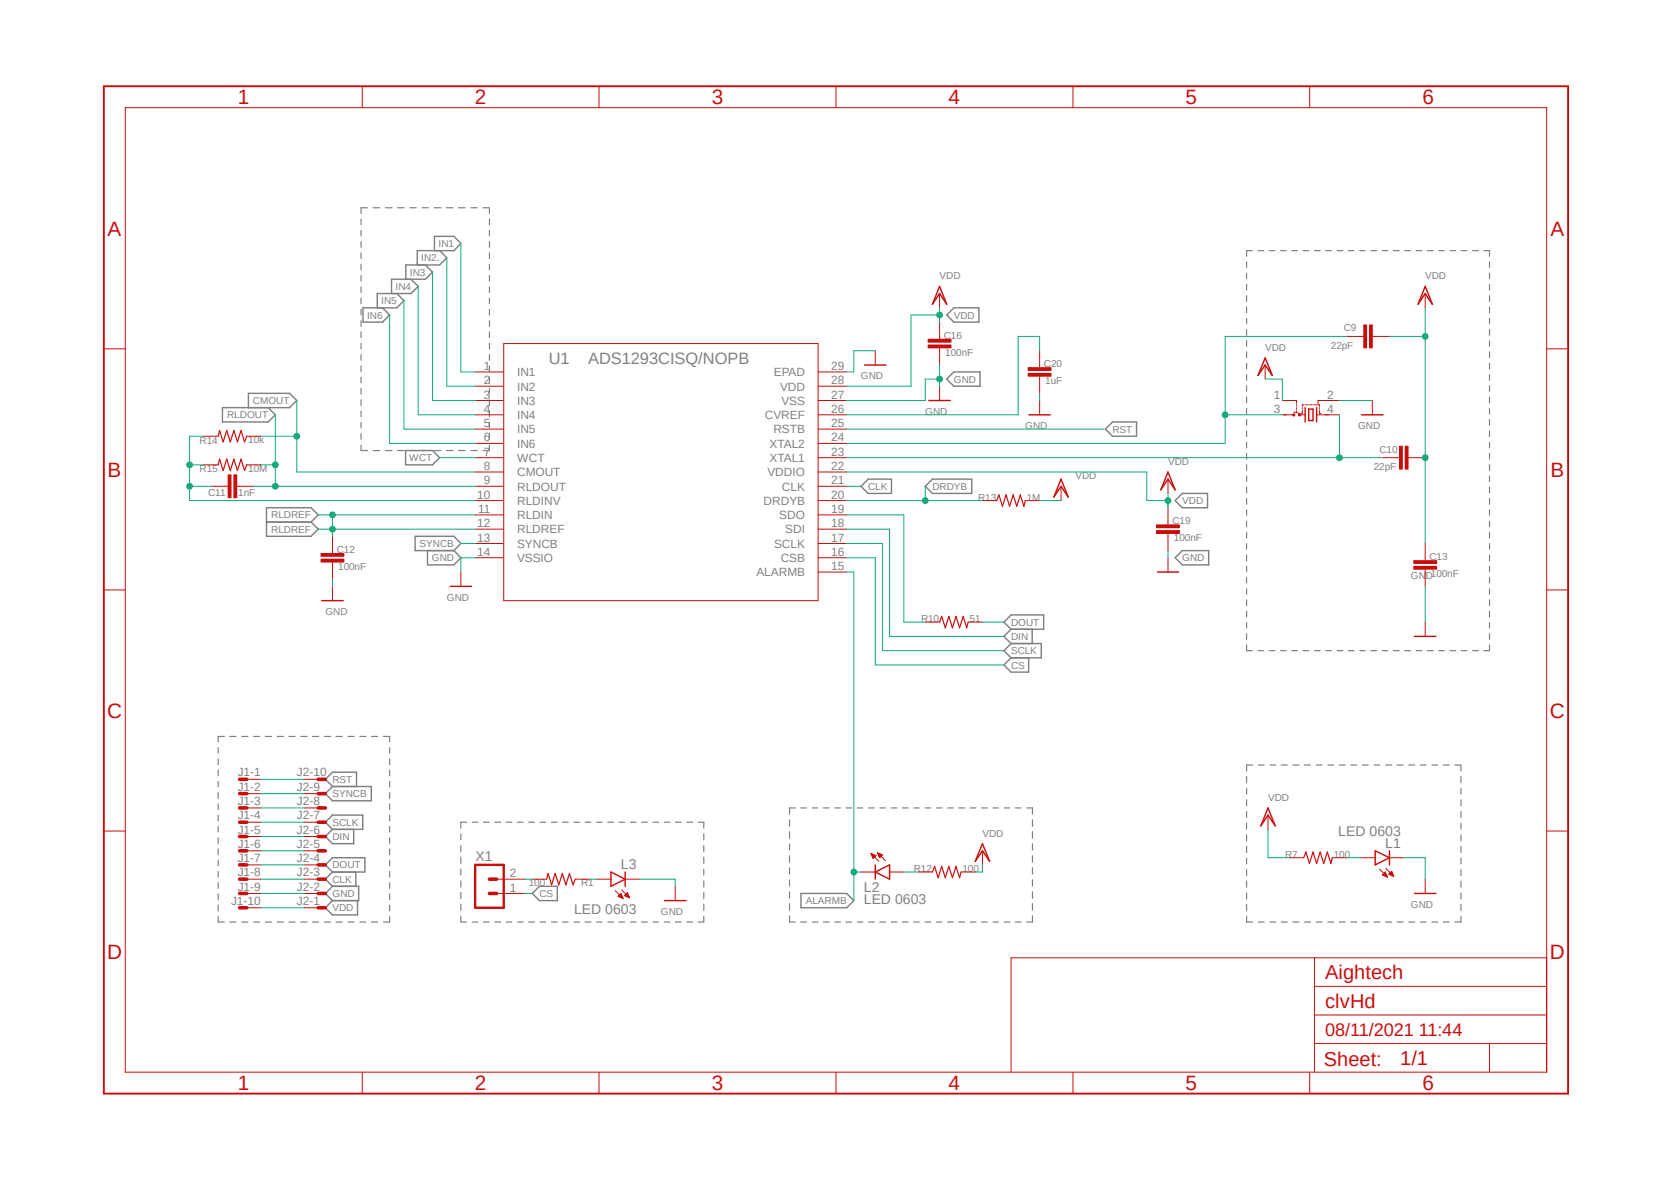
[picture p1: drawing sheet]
<svg xmlns="http://www.w3.org/2000/svg" width="297mm" height="210mm" viewBox="0 0 297 210" stroke-linecap="round" stroke-linejoin="round" font-family="sans-serif">
<path d="M17.9 15l261.2 179.9M279.1 15l-261.2 179.9" fill="none" stroke="#fff" stroke-width=".18"/>
<g fill="none" stroke="#808080" stroke-width=".21">
<path d="M64.2 38.9v1M65.3 36.9h-1.1v1M66.3 36.9h1.2M68.5 36.9h1.2M70.7 36.9h1.1M72.9 36.9h1.1M75 36.9h1.2M77.2 36.9h1.2M79.3 36.9h1.2M81.5 36.9h1.2M83.7 36.9h1.1M85.9 36.9h1.1v1"/>
<path d="M87 38.9v1M64.2 40.9v1M64.2 42.9v1M64.2 44.9v1M64.2 46.9v1.1M64.2 48.9v1.1M64.2 51v1M64.2 53v1M64.2 55v1M64.2 57v1M64.2 59v1M87 40.9v1"/>
<path d="M87 42.9v1M87 44.9v1M87 46.9v1.1M87 48.9v1.1M87 51v1M87 53v1M87 55v1M87 57v1M87 59v1M221.6 46.5v1M221.6 48.5v1M221.6 50.5v1"/>
<path d="M221.6 52.5v1.1M221.6 54.5v1M221.6 56.6v.9M221.6 58.5v1.1M222.6 44.5h-1v1M223.6 44.5h1M225.6 44.5h1M227.6 44.5h1M229.6 44.5h1M231.6 44.5h1M233.6 44.5h1.1M235.6 44.5h1"/>
<path d="M237.7 44.5h1M239.6 44.5h1.1M241.7 44.5h1M243.7 44.5h1M245.7 44.5h1M247.7 44.5h1M249.7 44.5h1M251.7 44.5h1M253.7 44.5h1M255.7 44.5h1M257.7 44.5h1M259.7 44.5h1"/>
<path d="M261.7 44.5h1.1M263.7 44.5h1.1v1M264.8 46.5v1M264.8 48.5v1M264.8 50.5v1M264.8 52.5v1.1M264.8 54.5v1M264.8 56.6v.9M264.8 58.5v1.1M64.2 61v1M64.2 63v1M64.2 65v1"/>
<path d="M64.2 67v1M64.2 69v1M64.2 71v1.1M64.2 73v1M64.2 75.1v.9M64.2 77v1.1M64.2 79.1v1h1.1M87 61v1M87 63v1M87 65v1M87 67v1M87 69v1"/>
<path d="M87 71v1.1M87 73v1M87 75.1v.9M87 77v1.1M87 79.1v1h-1.1M221.6 60.5v1.1M221.6 62.5v1M221.6 64.6v.9M221.6 66.5v1.1M221.6 68.5v1.1M221.6 70.6v.9M221.6 72.6v1"/>
<path d="M221.6 74.5v1.1M221.6 76.6v1M221.6 78.6v1M264.8 60.5v1.1M264.8 62.5v1M264.8 64.6v.9M264.8 66.5v1.1M264.8 68.5v1.1M264.8 70.6v.9M264.8 72.6v1M264.8 74.5v1.1M264.8 76.6v1"/>
<path d="M264.8 78.6v1M66.3 80.1h1.2M68.5 80.1h1.2M70.7 80.1h1.1M72.9 80.1h1.1M75 80.1h1.2M77.2 80.1h1.2M79.3 80.1h1.2M81.5 80.1h1.2M83.7 80.1h1.1M221.6 80.6v1M221.6 82.5v1.1"/>
<path d="M221.6 84.6v1M221.6 86.6v1M221.6 88.6v1M221.6 90.6v1M221.6 92.6v1M221.6 94.6v1M221.6 96.6v1M221.6 98.6v1M264.8 80.6v1M264.8 82.5v1.1M264.8 84.6v1M264.8 86.6v1"/>
<path d="M264.8 88.6v1M264.8 90.6v1M264.8 92.6v1M264.8 94.6v1M264.8 96.6v1M264.8 98.6v1M221.6 100.6v1M221.6 102.6v1M221.6 104.6v1M221.6 106.6v1M221.6 108.6v1M221.6 110.6v1"/>
<path d="M221.6 112.6v1M221.6 114.6v1h1M223.6 115.6h1M225.6 115.6h1M227.6 115.6h1M229.6 115.6h1M231.6 115.6h1M233.6 115.6h1.1M235.6 115.6h1M237.7 115.6h1M239.6 115.6h1.1M241.7 115.6h1"/>
<path d="M243.7 115.6h1M245.7 115.6h1M247.7 115.6h1M249.7 115.6h1M251.7 115.6h1M253.7 115.6h1M255.7 115.6h1M257.7 115.6h1M259.7 115.6h1M261.7 115.6h1.1M264.8 100.6v1M264.8 102.6v1"/>
<path d="M264.8 104.6v1M264.8 106.6v1M264.8 108.6v1M264.8 110.6v1M264.8 112.6v1M264.8 114.6v1h-1.1M38.8 132.8v1.1M38.8 134.8v1M38.8 136.8v1M38.8 138.9v.9M39.9 130.9h-1.1v.9M40.9 130.9h1.1"/>
<path d="M43 130.9h1.1M45.1 130.9h1M47.2 130.9h1.1M49.3 130.9h1.1M51.4 130.9h1.1M53.5 130.9h1.1M55.5 130.9h1.1M57.7 130.9h1.1M59.7 130.9h1.1M61.8 130.9h1.1M64 130.9h1M66 130.9h1.1"/>
<path d="M68.2 130.9h1.1v.9M69.3 132.8v1.1M69.3 134.8v1M69.3 136.8v1M69.3 138.9v.9M221.6 138v1.1M222.6 135.9h-1v1.1M223.6 135.9h1.1M225.7 135.9h1.1M227.8 135.9h1M229.8 135.9h1.1M231.9 135.9h1"/>
<path d="M233.9 135.9h1.1M236 135.9h1.1M238 135.9h1.1M240.1 135.9h1.1M242.1 135.9h1.1M244.2 135.9h1.1M246.3 135.9h1.1M248.3 135.9h1.1M250.4 135.9h1.1M252.4 135.9h1.1M254.5 135.9h1.1M256.5 135.9h1.1"/>
<path d="M258.6 135.9h1.1v1.1M259.7 138v1.1M38.8 140.8v1.1M38.8 142.8v1M38.8 144.8v1M38.8 146.9v.9M38.8 148.8v1.1M38.8 150.8v1M38.8 152.8v1M38.8 154.9v.9M38.8 156.8v1.1M38.8 158.8v1.1"/>
<path d="M69.3 140.8v1.1M69.3 142.8v1M69.3 144.8v1M69.3 146.9v.9M69.3 148.8v1.1M69.3 150.8v1M69.3 152.8v1M69.3 154.9v.9M69.3 156.8v1.1M69.3 158.8v1.1M81.9 148.2v1M81.9 150.2v1.1"/>
<path d="M81.9 152.3v1.1M81.9 154.4v1.1M81.9 156.5v1.1M81.9 158.6v1.1M82.9 146.1h-1v1.1M83.9 146.1h1.1M85.9 146.1h1.1M88 146.1h1M90 146.1h1M92 146.1h1M94 146.1h1M96 146.1h1"/>
<path d="M98 146.1h1M100 146.1h1M102 146.1h1M104 146.1h1M106 146.1h1M108 146.1h1.1M110 146.1h1M112.1 146.1h1M114 146.1h1.1M116.1 146.1h1M118.1 146.1h1M120.1 146.1h1"/>
<path d="M122.1 146.1h1M124.1 146.1h1v1.1M125.1 148.2v1M125.1 150.2v1.1M125.1 152.3v1.1M125.1 154.4v1.1M125.1 156.5v1.1M125.1 158.6v1.1M140.3 145.7v1.1M140.3 147.8v1.1M140.3 149.9v1.1M140.3 152.1v1.1"/>
<path d="M140.3 154.2v1.1M140.3 156.3v1.1M140.3 158.5v1.1M141.4 143.6h-1.1v1.1M142.3 143.6h1M144.4 143.6h1M146.3 143.6h1.1M148.4 143.6h1M150.4 143.6h1M152.4 143.6h1M154.4 143.6h1M156.4 143.6h1"/>
<path d="M158.4 143.6h1M160.4 143.6h1M162.4 143.6h1M164.4 143.6h1M166.5 143.6h.9M168.4 143.6h1.1M170.4 143.6h1M172.5 143.6h1M174.5 143.6h1M176.5 143.6h1M178.5 143.6h1M180.5 143.6h1"/>
<path d="M182.5 143.6h1v1.1M183.5 145.7v1.1M183.5 147.8v1.1M183.5 149.9v1.1M183.5 152.1v1.1M183.5 154.2v1.1M183.5 156.3v1.1M183.5 158.5v1.1M221.6 140v1.1M221.6 142.1v1.1M221.6 144.2v1M221.6 146.3v1"/>
<path d="M221.6 148.3v1.1M221.6 150.4v1.1M221.6 152.4v1.1M221.6 154.5v1.1M221.6 156.6v1M221.6 158.7v1M259.7 140v1.1M259.7 142.1v1.1M259.7 144.2v1M259.7 146.3v1M259.7 148.3v1.1M259.7 150.4v1.1"/>
<path d="M259.7 152.4v1.1M259.7 154.5v1.1M259.7 156.6v1M259.7 158.7v1M38.8 162.9v.9h1.1M38.8 160.8v1M40.9 163.8h1.1M43 163.8h1.1M45.1 163.8h1M47.2 163.8h1.1M49.3 163.8h1.1M51.4 163.8h1.1"/>
<path d="M53.5 163.8h1.1M55.5 163.8h1.1M57.7 163.8h1.1M59.7 163.8h1.1M61.8 163.8h1.1M64 163.8h1M66 163.8h1.1M69.3 162.9v.9h-1.1M69.3 160.8v1M81.9 160.7v1.1M81.9 162.8v1h1M83.9 163.8h1.1"/>
<path d="M85.9 163.8h1.1M88 163.8h1M90 163.8h1M92 163.8h1M94 163.8h1M96 163.8h1M98 163.8h1M100 163.8h1M102 163.8h1M104 163.8h1M106 163.8h1M108 163.8h1.1"/>
<path d="M110 163.8h1M112.1 163.8h1M114 163.8h1.1M116.1 163.8h1M118.1 163.8h1M120.1 163.8h1M122.1 163.8h1M125.1 160.7v1.1M125.1 162.8v1h-1M140.3 162.7v1.1h1.1M140.3 160.6v1.1M142.3 163.8h1"/>
<path d="M144.4 163.8h1M146.3 163.8h1.1M148.4 163.8h1M150.4 163.8h1M152.4 163.8h1M154.4 163.8h1M156.4 163.8h1M158.4 163.8h1M160.4 163.8h1M162.4 163.8h1M164.4 163.8h1M166.5 163.8h.9"/>
<path d="M168.4 163.8h1.1M170.4 163.8h1M172.5 163.8h1M174.5 163.8h1M176.5 163.8h1M178.5 163.8h1M180.5 163.8h1M183.5 162.7v1.1h-1M183.5 160.6v1.1M221.6 162.8v1h1M221.6 160.7v1.1M223.6 163.8h1.1"/>
<path d="M225.7 163.8h1.1M227.8 163.8h1M229.8 163.8h1.1M231.9 163.8h1M233.9 163.8h1.1M236 163.8h1.1M238 163.8h1.1M240.1 163.8h1.1M242.1 163.8h1.1M244.2 163.8h1.1M246.3 163.8h1.1M248.3 163.8h1.1"/>
<path d="M250.4 163.8h1.1M252.4 163.8h1.1M254.5 163.8h1.1M256.5 163.8h1.1M259.7 162.8v1h-1.1M259.7 160.7v1.1"/>
</g>
<g fill="none" stroke="#808080" stroke-width=".25">
<path d="M70.5 52.2l1.3 1.2-1.3 1.3h-6v2.5h3.5l1.3-1.2-1.3-1.3M73.1 49.6l1.2 1.3-1.2 1.3h-6v2.5M75.6 47.1l1.3 1.2-1.3 1.3h-6v2.6M77.2 44.5v-2.5h3.5l1.2 1.3-1.2 1.2h-6.5v2.6M78.1 44.5l1.3 1.3-1.3 1.3h-6v2.5M169.5 54.7h4.5v2.5h-4.5l-1.2-1.2zM44.2 72.4v-2.5h7.3l1.2 1.3-1.2 1.2h-12v2.6h8.2l1.2-1.3-1.2-1.3M169.5 66.1h4.7v2.5h-4.7l-1.2-1.2zM197.7 75h4.3v2.5h-4.3l-1.2-1.3zM47.4 90.2h7.9l1.3 1.3-1.3 1.3 1.3 1.2-1.3 1.3h-7.9zM47.4 92.8h7.9M72.1 80.1h4.8l1.2 1.2-1.2 1.3h-4.8z"/>
<path d="M73.8 95.3h6.9l1.2 1.3-1.2 1.2h-6.9zM76 97.8v2.6h4.7l1.2-1.3-1.2-1.3M154.3 85.1h4.2v2.6h-4.2l-1.3-1.3zM164.5 86.4l1.2-1.3h7v2.6h-7zM210.1 87.7h4.5v2.5h-4.5l-1.2-1.3zM210.1 97.8h4.7v2.6h-4.7l-1.2-1.3zM179.7 116.9l-1.3 1.3 1.3 1.2h3.1v-2.5M179.7 114.3h5.4v2.6h-5.4M179.7 111.8l-1.3 1.3 1.3 1.2M179.7 109.3h5.8v2.5h-5.8l-1.3-1.3zM179.7 114.3l-1.3 1.3 1.3 1.3M183.5 111.8v2.5"/>
<path d="M59.1 139.7h6.9v2.6h-6.9l-1.3-1.3zM59.1 139.7l-1.3-1.2 1.3-1.3h4.3v2.5M57.8 146.1l1.3-1.3h5.4v2.6h-5.4zM57.8 153.7l1.3-1.3h5.8v2.5h-5.8zM59.1 157.5h4.7v2.5h-4.7M59.1 147.4l-1.3 1.2 1.3 1.3h3.8v-2.5M59.1 154.9l-1.3 1.3 1.3 1.3M59.1 157.5l-1.3 1.2 1.3 1.3M63.2 154.9v2.6M94.6 158.7l1.3-1.2h3.2v2.5h-3.2zM142.4 158.7h8.1l1.3 1.3-1.3 1.3h-8.1zM59.1 160l-1.3 1.3 1.3 1.3h4.4v-2.6"/>
</g>
<path d="M84.5 153.7h5v7.6h-5z" fill="none" stroke="#c90d0c" stroke-width=".42"/>
<path d="M87 156.2h1.3M87 158.7h1.3" fill="none" stroke="#c90d0c" stroke-width=".64"/>
<g fill="none" stroke="#c90d0c" stroke-width=".18">
<path d="M241.9 59.8h.5M243.9 59.8h.5M84.5 66.1h5M84.5 68.6h5M84.5 71.2h5M84.5 73.7h5M84.5 76.2h5M84.5 78.8h5M89.5 61h55.9v45.7h-55.9zM145.4 66.1h5.1M145.4 68.6h5.1M145.4 71.2h5.1"/>
<path d="M145.4 73.7h5.1M145.4 76.2h5.1M145.4 78.8h5.1M84.5 81.3h5M84.5 83.9h5M84.5 86.4h5M84.5 88.9h5M84.5 91.5h5M84.5 94h5M84.5 96.6h5M84.5 99.1h5M145.4 81.3h5.1"/>
<path d="M145.4 83.9h5.1M145.4 86.4h5.1M145.4 88.9h5.1M145.4 91.5h5.1M145.4 94h5.1M145.4 96.6h5.1M145.4 99.1h5.1M145.4 101.6h5.1M164.5 110.5h2.5M172.1 110.5h2.5M88.3 158.7h5M88.3 156.2h5"/>
</g>
<path d="M167 110.5l.4-1 .6 2 .7-2 .6 2 .6-2 .7 2 .6-2 .6 2 .3-1" fill="none" stroke="#c90d0c" stroke-width=".21"/>
<path d="M242.4 57.7h.5v4.1h-.5z" fill-rule="evenodd" fill="#c90d0c"/>
<path d="M242.4 57.7h.5v4.1h-.5z" fill="none" stroke="#c90d0c" stroke-width=".18"/>
<path d="M243.4 57.7h.5v4.1h-.5z" fill-rule="evenodd" fill="#c90d0c"/>
<path d="M239.4 59.8h2.5M243.4 57.7h.5v4.1h-.5zM244.4 59.8h2.6M248.2 81.3h.6M250.3 81.3h.5" fill="none" stroke="#c90d0c" stroke-width=".18"/>
<path d="M248.8 79.3h.5v4.1h-.5z" fill-rule="evenodd" fill="#c90d0c"/>
<path d="M248.8 79.3h.5v4.1h-.5z" fill="none" stroke="#c90d0c" stroke-width=".18"/>
<path d="M249.8 79.3h.5v4.1h-.5z" fill-rule="evenodd" fill="#c90d0c"/>
<g fill="none" stroke="#c90d0c" stroke-width=".18">
<path d="M36.2 77.5h2.6M43.9 77.5h2.5M249.8 79.3h.5v4.1h-.5zM36.2 82.6h2.6M43.9 82.6h2.5M59.1 97.8v.5M59.1 99.9v.5M174.6 88.9h2.6M182.2 88.9h2.6M245.7 81.3h2.5M250.8 81.3h2.5M163.2 154.9h2.5"/>
<path d="M170.8 154.9h2.6"/>
</g>
<path d="M38.8 77.5l.2-1 .7 2 .6-2 .6 2 .7-2 .6 2 .6-2 .7 2 .4-1M38.8 82.6l.2-1 .7 2 .6-2 .6 2 .7-2 .6 2 .6-2 .7 2 .4-1M177.2 88.9l.3-1 .7 2.1 .6-2.1 .7 2.1 .6-2.1 .6 2.1 .7-2.1 .6 2.1 .2-1.1M165.7 154.9l.4-1 .7 2.1 .6-2.1 .6 2.1 .7-2.1 .6 2.1 .6-2.1 .7 2.1 .2-1.1" fill="none" stroke="#c90d0c" stroke-width=".21"/>
<path d="M57.1 99.4h4v.5h-4z" fill-rule="evenodd" fill="#c90d0c"/>
<path d="M57.1 99.4h4v.5h-4z" fill="none" stroke="#c90d0c" stroke-width=".18"/>
<path d="M57.1 98.3h4v.5h-4z" fill-rule="evenodd" fill="#c90d0c"/>
<path d="M57.1 98.3h4v.5h-4zM59.1 95.3v2.5M253.3 99.1v.5M59.1 100.4v2.5M253.3 101.1v.5" fill="none" stroke="#c90d0c" stroke-width=".18"/>
<path d="M251.3 100.6h4.1v.5h-4.1z" fill-rule="evenodd" fill="#c90d0c"/>
<path d="M251.3 100.6h4.1v.5h-4.1z" fill="none" stroke="#c90d0c" stroke-width=".18"/>
<path d="M251.3 99.6h4.1v.5h-4.1z" fill-rule="evenodd" fill="#c90d0c"/>
<path d="M40 86.4h.6M42.1 86.4h.5M251.3 99.6h4.1v.5h-4.1zM253.3 96.6v2.5M253.3 101.6v2.6" fill="none" stroke="#c90d0c" stroke-width=".18"/>
<path d="M41.6 84.4h.5v4h-.5z" fill-rule="evenodd" fill="#c90d0c"/>
<path d="M41.6 84.4h.5v4h-.5z" fill="none" stroke="#c90d0c" stroke-width=".18"/>
<path d="M40.6 84.4h.5v4h-.5z" fill-rule="evenodd" fill="#c90d0c"/>
<g fill="none" stroke="#c90d0c" stroke-width=".18">
<path d="M167 59.8v.5M167 61.8v.5M37.5 86.4h2.5M40.6 84.4h.5v4h-.5zM42.6 86.4h2.5M153 154.9h2.6M154.8 151.6l1.4 1.4M154.8 151.6l.9 .4-.5 .5zM154.8 151.7h.1M154.9 151.8h.1M154.9 151.8h.3M154.9 151.9h.5"/>
<path d="M155 152.1h.6M155 152h.7M155 152.2h.5M155.1 152.3h.3M155.1 152.4h.3M155.2 152.5h.1M156 151.5l1.4 1.4M156 151.5l.8 .4-.5 .5zM156 151.6h.1M156 151.7h.3M156 151.8h.5M156.1 151.8h.6"/>
<path d="M156.1 151.9h.7M156.2 152h.5M156.2 152.1h.4M156.3 152.2h.2M156.3 152.4h.1M156.3 152.3h.2M158.1 154.9h2.6"/>
</g>
<path d="M155.6 154.9l2.5-1.2v2.5zM155.6 153.7v2.5" fill="none" stroke="#c90d0c" stroke-width=".25"/>
<path d="M165 61.3h4v.5h-4z" fill-rule="evenodd" fill="#c90d0c"/>
<path d="M165 61.3h4v.5h-4z" fill="none" stroke="#c90d0c" stroke-width=".18"/>
<path d="M165 60.3h4v.5h-4z" fill-rule="evenodd" fill="#c90d0c"/>
<path d="M167 57.2v2.6M165 60.3h4v.5h-4zM167 62.3v2.6M207.6 92.8v.5M207.6 94.8v.5M207.6 99.1v2.5" fill="none" stroke="#c90d0c" stroke-width=".18"/>
<path d="M205.7 101.6h3.8" fill="none" stroke="#c90d0c" stroke-width=".25"/>
<path d="M205.6 94.3h4v.5h-4z" fill-rule="evenodd" fill="#c90d0c"/>
<path d="M205.6 94.3h4v.5h-4z" fill="none" stroke="#c90d0c" stroke-width=".18"/>
<path d="M205.6 93.3h4v.5h-4z" fill-rule="evenodd" fill="#c90d0c"/>
<path d="M184.8 64.9v.4M184.8 66.8v.6M205.6 93.3h4v.5h-4zM207.6 90.2v2.6M207.6 95.3v2.5" fill="none" stroke="#c90d0c" stroke-width=".18"/>
<path d="M182.8 66.3h4v.5h-4z" fill-rule="evenodd" fill="#c90d0c"/>
<path d="M182.8 66.3h4v.5h-4z" fill="none" stroke="#c90d0c" stroke-width=".18"/>
<path d="M182.8 65.3h4v.5h-4z" fill-rule="evenodd" fill="#c90d0c"/>
<path d="M182.8 65.3h4v.5h-4zM184.8 62.3v2.6M184.8 67.4v2.5M231.5 72.4v.3M234 73.7h4.1M234.3 71.2v.7M234.5 72.4v.3M235.5 71.2h2.6" fill="none" stroke="#c90d0c" stroke-width=".18"/>
<path d="M232 72.4v2.6M232.6 72.7h.8v2h-.8zM234 72.4v2.6" fill="none" stroke="#c90d0c" stroke-width=".25"/>
<path d="M230.8 73.6h.3v.3h-.3v-.2h.3h-.3z" fill-rule="evenodd" fill="#c90d0c"/>
<path d="M230.8 73.6h.3v.3h-.3v-.2h.3h-.3z" fill="none" stroke="#c90d0c" stroke-width=".18"/>
<path d="M229.8 73.6h.3v.3h-.3v-.2h.2h-.2z" fill-rule="evenodd" fill="#c90d0c"/>
<g fill="none" stroke="#c90d0c" stroke-width=".18">
<path d="M22.3 19.1h252.6v171.4h-252.6zM64.4 15.3v3.8M106.5 15.3v3.8M148.6 15.3v3.8M190.7 15.3v3.8M232.8 15.3v3.8M167 52.2v2.5M253.3 52.2v2.5M18.5 62h3.8M155.6 62.3v2.6M167 68.6v2.6M184.8 71.2v2.5"/>
<path d="M224.9 64.9v2.5M227.9 73.7h1.8M227.9 71.2h2.6v.5M229.8 73.6h.3v.3h-.3v-.2h.2h-.2zM230 73.2l1 .2M230.5 71.9v.3M230.5 72.4v.3M230.5 72.9v.3M231.2 73.7h.8M231.5 72.9v.5h-.3M231.7 71.9h-.2v.3M232 71.9h.5"/>
<path d="M232.7 71.9h.6M233.5 71.9h.5M234.3 71.9h.2v.3M234.3 71.2h1.2M234.5 72.9v.5h.3M243.9 71.2v2.5M274.9 62h3.8M188.6 86.4v2.5M207.6 85.1v2.6M18.5 104.8h3.8M59.1 104.2v2.5M81.9 101.6v2.6"/>
<path d="M253.3 110.5v2.6M274.9 104.8h3.8M43.9 138.5h2.5M54 138.5h2.6M18.5 147.7h3.8M43.9 156.2h2.5M43.9 141h2.5M43.9 143.6h2.5M43.9 146.1h2.5M43.9 148.6h2.5M43.9 151.2h2.5M43.9 153.7h2.5"/>
<path d="M43.9 158.7h2.5M54 156.2h2.6M54 141h2.6M54 143.6h2.6M54 146.1h2.6M54 148.6h2.6M54 151.2h2.6M54 153.7h2.6M54 158.7h2.6M94.6 156.2h2.6M102.2 156.2h2.6M106 156.2h2.6"/>
<path d="M109.3 158.2l1.4 1.4M109.9 159.3l.5-.6 .3 .9zM109.9 159.3h.7M109.9 159.2h.7M110 159.1h.5M110.1 159h.4M110.2 159.4h.5M110.2 159h.2M110.3 158.9h.1M110.4 159.5h.3M110.4 158.8h.1M110.5 158.1l1.4 1.4"/>
<path d="M110.6 159.6h.1M111 159.1l.5-.5 .4 .9zM111 159.1h.7M111.1 156.2h2.6M111.1 159h.6M111.2 159.2h.6M111.2 159h.4M111.3 158.9h.3M111.4 159.3h.4M111.4 158.8h.2M111.5 158.7h.1M111.6 159.4h.2"/>
<path d="M111.8 159.5h.1M120 157.5v2.5M174.6 151.2v2.5M225.4 144.8v2.6M229.2 152.4h2.5M236.8 152.4h2.6M241.9 152.4h2.5M245.2 154.4l1.4 1.5M245.7 155.5h.8M245.8 155.4h.6M245.9 155.3h.5M246 155.6h.5"/>
<path d="M246 155.2h.3M246.1 155h.2M246.2 155.7h.3M246.2 154.9l.4 .9-.9-.4zM246.3 154.3l1.4 1.4M246.4 155.7h.1M246.8 155.3l.6-.5 .3 .9zM246.9 155.3h.7M247 152.4h2.5M247 155.4h.6M247 155.2h.5M247.1 155.2h.4"/>
<path d="M247.1 155h.3M247.2 155.5h.4M247.2 154.9h.2M247.3 154.9h.1M247.4 155.6h.3M247.6 155.7h.1M253.3 156.2v2.5M274.9 147.7h3.8M43.9 161.3h2.5M54 161.3h2.6M233.6 170.2v20.3M233.6 175.3h41.3"/>
<path d="M274.9 170.2h-95.2v20.3M64.4 190.5v3.8M106.5 190.5v3.8M148.6 190.5v3.8M190.7 190.5v3.8M232.8 190.5v3.8M233.6 185.4h41.3M233.6 180.3h41.3M264.8 185.4v5.1"/>
</g>
<path d="M97.2 156.2l.2-1 .6 2 .7-2 .6 2 .6-2 .7 2 .6-2 .7 2 .3-1M231.7 152.4l.4-1 .6 2 .7-2 .6 2 .7-2 .6 2 .6-2 .7 2 .2-1" fill="none" stroke="#c90d0c" stroke-width=".21"/>
<g fill="none" stroke="#c90d0c" stroke-width=".25">
<path d="M167 50.9l1.3 3.2-1.3-1.9-1.3 1.9zM253.3 50.9l1.3 3.2-1.3-1.9-1.2 1.9zM153.7 64.9h3.8M165.1 71.2h3.8M182.9 73.7h3.8M224.9 63.6l1.2 3.1-1.2-1.8-1.3 1.8zM242 73.7h3.8M188.6 85.1l1.3 3.2-1.3-1.9-1.3 1.9zM207.6 83.9l1.3 3.1-1.3-1.9-1.3 1.9zM57.2 106.7h3.8M80.1 104.2h3.7M251.4 113.1h3.8"/>
<path d="M108.6 154.9l2.5 1.3-2.5 1.3zM111.1 154.9v2.6M174.6 149.9l1.3 3.1-1.3-1.8-1.2 1.8zM225.4 143.6l1.3 3.1-1.3-1.9-1.3 1.9zM244.4 151.2l2.6 1.2-2.6 1.3zM247 151.2v2.5M251.4 158.7h3.8M118.1 160h3.8"/>
</g>
<g fill="none" stroke="#c90d0c" stroke-width=".64">
<path d="M42.6 138.5h1.3M56.6 138.5h1.2M42.6 141h1.3M42.6 143.6h1.3M42.6 146.1h1.3M42.6 148.6h1.3M42.6 151.2h1.3M42.6 153.7h1.3M42.6 156.2h1.3M42.6 158.7h1.3M56.6 141h1.2M56.6 143.6h1.2"/>
<path d="M56.6 146.1h1.2M56.6 148.6h1.2M56.6 151.2h1.2M56.6 153.7h1.2M56.6 156.2h1.2M56.6 158.7h1.2M42.6 161.3h1.3M56.6 161.3h1.2"/>
</g>
<path d="M18.5 15.3h260.2v179h-260.2z" fill="none" stroke="#c90d0c" stroke-width=".34"/>
<g fill="none" stroke="#0dab76" stroke-width=".18">
<path d="M69.3 56v22.8h15.2M71.8 53.4v22.8h12.7M74.3 50.9v22.8h10.2M76.9 48.3v22.9h7.6M79.4 45.8v22.8h5.1M81.9 43.3v22.8h2.6M150.5 99.1h5.1v19.1h22.8M150.5 94h7.6v19.1h20.3M150.5 96.6h6.3v19h21.6M150.5 101.6h1.3v58.4M174.6 110.5h3.8M46.4 148.6h7.6"/>
<path d="M46.4 153.7h7.6M46.4 146.1h7.6M93.3 158.7h1.3M151.8 154.9h1.2"/>
</g>
<circle cx="151.8" cy="154.9" r=".51" fill="#0dab76"/>
<g fill="none" stroke="#0dab76" stroke-width=".18">
<path d="M150.5 91.5h10.2v19h3.8M150.5 88.9h24.1M164.5 86.4v2.5"/>
<circle cx="151.8" cy="154.9" r=".51"/>
</g>
<circle cx="164.5" cy="88.9" r=".51" fill="#0dab76"/>
<g fill="none" stroke="#0dab76" stroke-width=".18">
<path d="M238.1 73.7v7.6M150.5 81.3h95.2"/>
<circle cx="164.5" cy="88.9" r=".51"/>
</g>
<circle cx="238.1" cy="81.3" r=".51" fill="#0dab76"/>
<g fill="none" stroke="#0dab76" stroke-width=".18">
<path d="M239.4 59.8h-21.6v19h-67.3M217.8 73.7h10.1"/>
<circle cx="238.1" cy="81.3" r=".51"/>
</g>
<circle cx="217.8" cy="73.7" r=".51" fill="#0dab76"/>
<g fill="none" stroke="#0dab76" stroke-width=".18">
<path d="M150.5 83.9h53.3v5h3.8M184.8 88.9h3.8M207.6 87.7v2.5M174.6 153.7v1.2h-1.2M225.4 147.4v5h3.8"/>
<circle cx="217.8" cy="73.7" r=".51"/>
</g>
<circle cx="207.6" cy="88.9" r=".51" fill="#0dab76"/>
<g fill="none" stroke="#0dab76" stroke-width=".18">
<path d="M247 59.8h6.3M253.3 54.7v26.6"/>
<circle cx="207.6" cy="88.9" r=".51"/>
</g>
<circle cx="253.3" cy="59.8" r=".51" fill="#0dab76"/>
<g fill="none" stroke="#0dab76" stroke-width=".18">
<path d="M253.3 81.3v15.3"/>
<circle cx="253.3" cy="59.8" r=".51"/>
</g>
<circle cx="253.3" cy="81.3" r=".51" fill="#0dab76"/>
<g fill="none" stroke="#0dab76" stroke-width=".18">
<path d="M167 56h-5.1v12.6h-11.4M167 54.7v2.5"/>
<circle cx="253.3" cy="81.3" r=".51"/>
</g>
<circle cx="167" cy="56" r=".51" fill="#0dab76"/>
<g fill="none" stroke="#0dab76" stroke-width=".18">
<path d="M48.9 73.7v12.7M224.9 67.4h3v3.8M45.1 86.4h39.4M78.1 81.3h6.4M150.5 86.4h2.5M46.4 156.2h7.6M46.4 161.3h7.6"/>
<circle cx="167" cy="56" r=".51"/>
</g>
<circle cx="48.9" cy="86.4" r=".51" fill="#0dab76"/>
<g fill="none" stroke="#0dab76" stroke-width=".18">
<path d="M46.4 82.6h2.5"/>
<circle cx="48.9" cy="86.4" r=".51"/>
</g>
<circle cx="48.9" cy="82.6" r=".51" fill="#0dab76"/>
<g fill="none" stroke="#0dab76" stroke-width=".18">
<path d="M46.4 77.5h6.3M52.7 71.2v12.7h31.8M81.9 96.6h2.6M46.4 141h7.6"/>
<circle cx="48.9" cy="82.6" r=".51"/>
</g>
<circle cx="52.7" cy="77.5" r=".51" fill="#0dab76"/>
<g fill="none" stroke="#0dab76" stroke-width=".18">
<path d="M36.2 77.5h-2.5v11.4h50.8M33.7 82.6h2.5"/>
<circle cx="52.7" cy="77.5" r=".51"/>
</g>
<circle cx="33.7" cy="82.6" r=".51" fill="#0dab76"/>
<g fill="none" stroke="#0dab76" stroke-width=".18">
<path d="M33.7 86.4h3.8"/>
<circle cx="33.7" cy="82.6" r=".51"/>
</g>
<circle cx="33.7" cy="86.4" r=".51" fill="#0dab76"/>
<g fill="none" stroke="#0dab76" stroke-width=".18">
<path d="M167 67.4h-2.5v3.8h-14M167 64.9v3.7M184.8 62.3v-2.5h-3.8v13.9h-30.5M184.8 69.9v1.3M207.6 97.8v1.3M253.3 104.2v6.3M249.5 152.4h3.8v3.8"/>
<circle cx="33.7" cy="86.4" r=".51"/>
</g>
<circle cx="167" cy="67.4" r=".51" fill="#0dab76"/>
<g fill="none" stroke="#0dab76" stroke-width=".18">
<path d="M150.5 76.2h45.7M155.6 62.3h-3.8v3.8h-1.3M238.1 71.2h5.8M56.6 91.5h27.9M56.6 94h27.9M59.1 91.5v3.8M84.5 99.1h-2.6v2.5M59.1 102.9v1.3M46.4 138.5h7.6M46.4 158.7h7.6M46.4 151.2h7.6M46.4 143.6h7.6"/>
<path d="M113.7 156.2h6.3v1.3"/>
<circle cx="167" cy="67.4" r=".51"/>
</g>
<circle cx="59.1" cy="91.5" r=".51" fill="#0dab76"/>
<circle cx="59.1" cy="91.5" r=".51" fill="none" stroke="#0dab76" stroke-width=".18"/>
<circle cx="59.1" cy="94" r=".51" fill="#0dab76"/>
<g fill="none" stroke="#0dab76" stroke-width=".18">
<path d="M93.3 156.2h1.3M104.8 156.2h1.2M160.7 154.9h2.5M239.4 152.4h2.5"/>
<circle cx="59.1" cy="94" r=".51"/>
</g>
<g font-size="3.7" fill="#c90d0c">
<text x="42.3" y="18.5">1</text>
<text x="84.4" y="18.5">2</text>
<text x="126.5" y="18.5">3</text>
<text x="168.6" y="18.5">4</text>
<text x="210.7" y="18.5">5</text>
<text x="252.9" y="18.5">6</text>
<text x="19.1" y="41.9">A</text>
<text x="275.6" y="41.9">A</text>
<text x="19.1" y="84.7">B</text>
<text x="275.6" y="84.7">B</text>
<text x="19" y="127.5">C</text>
<text x="275.5" y="127.5">C</text>
<text x="19" y="170.4">D</text>
<text x="275.5" y="170.4">D</text>
<text x="42.3" y="193.7">1</text>
<text x="84.4" y="193.7">2</text>
<text x="126.5" y="193.7">3</text>
<text x="168.6" y="193.7">4</text>
<text x="210.7" y="193.7">5</text>
<text x="252.9" y="193.7">6</text>
</g>
<g font-size="3.6" fill="#c90d0c">
<text x="235.5" y="174">Aightech</text>
<text x="235.5" y="179.1">clvHd</text>
<text x="235.3" y="189.4">Sheet:</text>
<text x="248.9" y="189.2">1/1</text>
</g>
<text font-size="3.2" fill="#c90d0c" x="235.5" y="184.1">08/11/2021 11:44</text>
<g font-size="2.9" fill="#808080">
<text x="97.5" y="64.6">U1</text>
<text x="104.5" y="64.6">ADS1293CISQ/NOPB</text>
</g>
<g font-size="2.5" fill="#808080">
<text x="237.9" y="148.5">LED 0603</text>
<text x="84.5" y="153">X1</text>
<text x="110.4" y="154.5">L3</text>
<text x="246.2" y="150.7">L1</text>
<text x="153.5" y="160.7">LED 0603</text>
<text x="153.5" y="158.5">L2</text>
<text x="102" y="162.4">LED 0603</text>
</g>
<g font-size="2.1" fill="#808080">
<text x="86" y="65.7">1</text>
<text x="147.7" y="65.7">29</text>
<text x="86" y="68.3">2</text>
<text x="86" y="70.8">3</text>
<text x="91.9" y="66.9">IN1</text>
<text x="91.9" y="69.4">IN2</text>
<text x="91.9" y="71.9">IN3</text>
<text x="137.5" y="66.9">EPAD</text>
<text x="138.6" y="69.4">VDD</text>
<text x="138.9" y="71.9">VSS</text>
<text x="147.7" y="70.8">27</text>
<text x="147.7" y="68.3">28</text>
<text x="226.4" y="70.8">1</text>
<text x="235.9" y="70.8">2</text>
<text x="86" y="73.4">4</text>
<text x="86" y="75.9">5</text>
<text x="91.9" y="74.5">IN4</text>
<text x="91.9" y="77">IN5</text>
<text x="135.9" y="74.5">CVREF</text>
<text x="137.5" y="77">RSTB</text>
<text x="147.7" y="75.9">25</text>
<text x="147.7" y="73.4">26</text>
<text x="226.4" y="73.4">3</text>
<text x="235.9" y="73.4">4</text>
<text x="86" y="78.4">6</text>
<text x="86" y="81">7</text>
<text x="86" y="83.5">8</text>
<text x="91.9" y="79.5">IN6</text>
<text x="91.9" y="82.1">WCT</text>
<text x="136.8" y="82.1">XTAL1</text>
<text x="136.8" y="79.5">XTAL2</text>
<text x="147.7" y="83.5">22</text>
<text x="147.7" y="81">23</text>
<text x="147.7" y="78.4">24</text>
<text x="84.8" y="88.6">10</text>
<text x="86" y="86.1">9</text>
<text x="91.9" y="84.6">CMOUT</text>
<text x="91.9" y="87.2">RLDOUT</text>
<text x="91.9" y="89.7">RLDINV</text>
<text x="135.7" y="89.7">DRDYB</text>
<text x="136.4" y="84.6">VDDIO</text>
<text x="139" y="87.2">CLK</text>
<text x="147.7" y="88.6">20</text>
<text x="147.7" y="86.1">21</text>
<text x="84.8" y="93.7">12</text>
<text x="85" y="91.1">11</text>
<text x="91.9" y="92.2">RLDIN</text>
<text x="91.9" y="94.8">RLDREF</text>
<text x="138.5" y="92.2">SDO</text>
<text x="139.6" y="94.8">SDI</text>
<text x="147.7" y="93.7">18</text>
<text x="147.7" y="91.1">19</text>
<text x="84.8" y="96.2">13</text>
<text x="84.8" y="98.8">14</text>
<text x="91.9" y="97.3">SYNCB</text>
<text x="91.9" y="99.9">VSSIO</text>
<text x="137.6" y="97.3">SCLK</text>
<text x="138.8" y="99.9">CSB</text>
<text x="147.7" y="101.3">15</text>
<text x="147.7" y="98.8">16</text>
<text x="147.7" y="96.2">17</text>
<text x="134.5" y="102.4">ALARMB</text>
<text x="42.2" y="138">J1-1</text>
<text x="52.7" y="138">J2-10</text>
<text x="42.2" y="140.5">J1-2</text>
<text x="42.2" y="143">J1-3</text>
<text x="52.7" y="143">J2-8</text>
<text x="52.7" y="140.5">J2-9</text>
<text x="42.2" y="145.6">J1-4</text>
<text x="42.2" y="148.1">J1-5</text>
<text x="52.7" y="148.1">J2-6</text>
<text x="52.7" y="145.6">J2-7</text>
<text x="42.2" y="150.7">J1-6</text>
<text x="42.2" y="153.2">J1-7</text>
<text x="42.2" y="155.7">J1-8</text>
<text x="52.7" y="155.7">J2-3</text>
<text x="52.7" y="153.2">J2-4</text>
<text x="52.7" y="150.7">J2-5</text>
<text x="90.6" y="155.9">2</text>
<text x="41.1" y="160.8">J1-10</text>
<text x="42.2" y="158.2">J1-9</text>
<text x="52.7" y="158.2">J2-2</text>
<text x="52.8" y="160.8">J2-1</text>
<text x="90.6" y="158.4">1</text>
</g>
<g font-size="1.8" fill="#808080">
<text x="74.9" y="46.4">IN2.</text>
<text x="77.9" y="43.9">IN1</text>
<text x="70.3" y="51.5">IN4</text>
<text x="72.9" y="49">IN3</text>
<text x="167" y="49.6">VDD</text>
<text x="253.3" y="49.6">VDD</text>
<text x="65.2" y="56.6">IN6</text>
<text x="67.8" y="54.1">IN5</text>
<text x="169.5" y="56.6">VDD</text>
<text x="238.8" y="58.9">C9</text>
<text x="167.8" y="60.2">C16</text>
<text x="168" y="63.2">100nF</text>
<text x="185.5" y="65.2">C20</text>
<text x="224.9" y="62.3">VDD</text>
<text x="236.6" y="61.9">22pF</text>
<text x="45" y="71.8">CMOUT</text>
<text x="153" y="67.4">GND</text>
<text x="169.5" y="68">GND</text>
<text x="185.8" y="68.2">1uF</text>
<text x="40.4" y="74.3">RLDOUT</text>
<text x="164.5" y="73.7">GND</text>
<text x="182.2" y="76.2">GND</text>
<text x="197.7" y="76.9">RST</text>
<text x="241.4" y="76.2">GND</text>
<text x="35.5" y="78.8">R14</text>
<text x="35.5" y="83.9">R15</text>
<text x="44.1" y="78.8">10k</text>
<text x="44.1" y="83.9">10M</text>
<text x="72.7" y="82">WCT</text>
<text x="207.6" y="82.6">VDD</text>
<text x="244.2" y="83.5">22pF</text>
<text x="245.2" y="80.4">C10</text>
<text x="37" y="88.1">C11</text>
<text x="42.3" y="88.1">1nF</text>
<text x="154.3" y="87">CLK</text>
<text x="165.7" y="87">DRDYB</text>
<text x="173.9" y="89">R13</text>
<text x="182.5" y="88.9">1M</text>
<text x="191.1" y="85.1">VDD</text>
<text x="210.1" y="89.6">VDD</text>
<text x="48.2" y="92.1">RLDREF</text>
<text x="48.2" y="94.7">RLDREF</text>
<text x="208.4" y="93.1">C19</text>
<text x="59.9" y="98.2">C12</text>
<text x="60.1" y="101.3">100nF</text>
<text x="74.6" y="97.2">SYNCB</text>
<text x="76.8" y="99.7">GND</text>
<text x="208.7" y="96.2">100nF</text>
<text x="210.1" y="99.7">GND</text>
<text x="254.1" y="99.5">C13</text>
<text x="79.4" y="106.7">GND</text>
<text x="250.8" y="102.9">GND100nF</text>
<text x="57.8" y="109.3">GND</text>
<text x="163.7" y="110.6">R10</text>
<text x="172.3" y="110.5">51</text>
<text x="179.7" y="113.7">DIN</text>
<text x="179.7" y="111.2">DOUT</text>
<text x="179.7" y="118.8">CS</text>
<text x="179.7" y="116.2">SCLK</text>
<text x="59.1" y="141.6">SYNCB</text>
<text x="59.1" y="139.1">RST</text>
<text x="225.4" y="142.3">VDD</text>
<text x="59.1" y="149.3">DIN</text>
<text x="59.1" y="146.7">SCLK</text>
<text x="174.6" y="148.6">VDD</text>
<text x="59.1" y="154.3">DOUT</text>
<text x="162.4" y="155">R12</text>
<text x="171.1" y="154.9">100</text>
<text x="228.4" y="152.4">R7</text>
<text x="237.1" y="152.4">100</text>
<text x="59.1" y="161.9">VDD</text>
<text x="59.1" y="156.8">CLK</text>
<text x="59.1" y="159.4">GND</text>
<text x="94" y="157.5">100</text>
<text x="95.9" y="159.4">CS</text>
<text x="103.3" y="157.5">R1</text>
<text x="143.2" y="160.7">ALARMB</text>
<text x="250.8" y="161.3">GND</text>
<text x="117.5" y="162.6">GND</text>
</g>
</svg>
